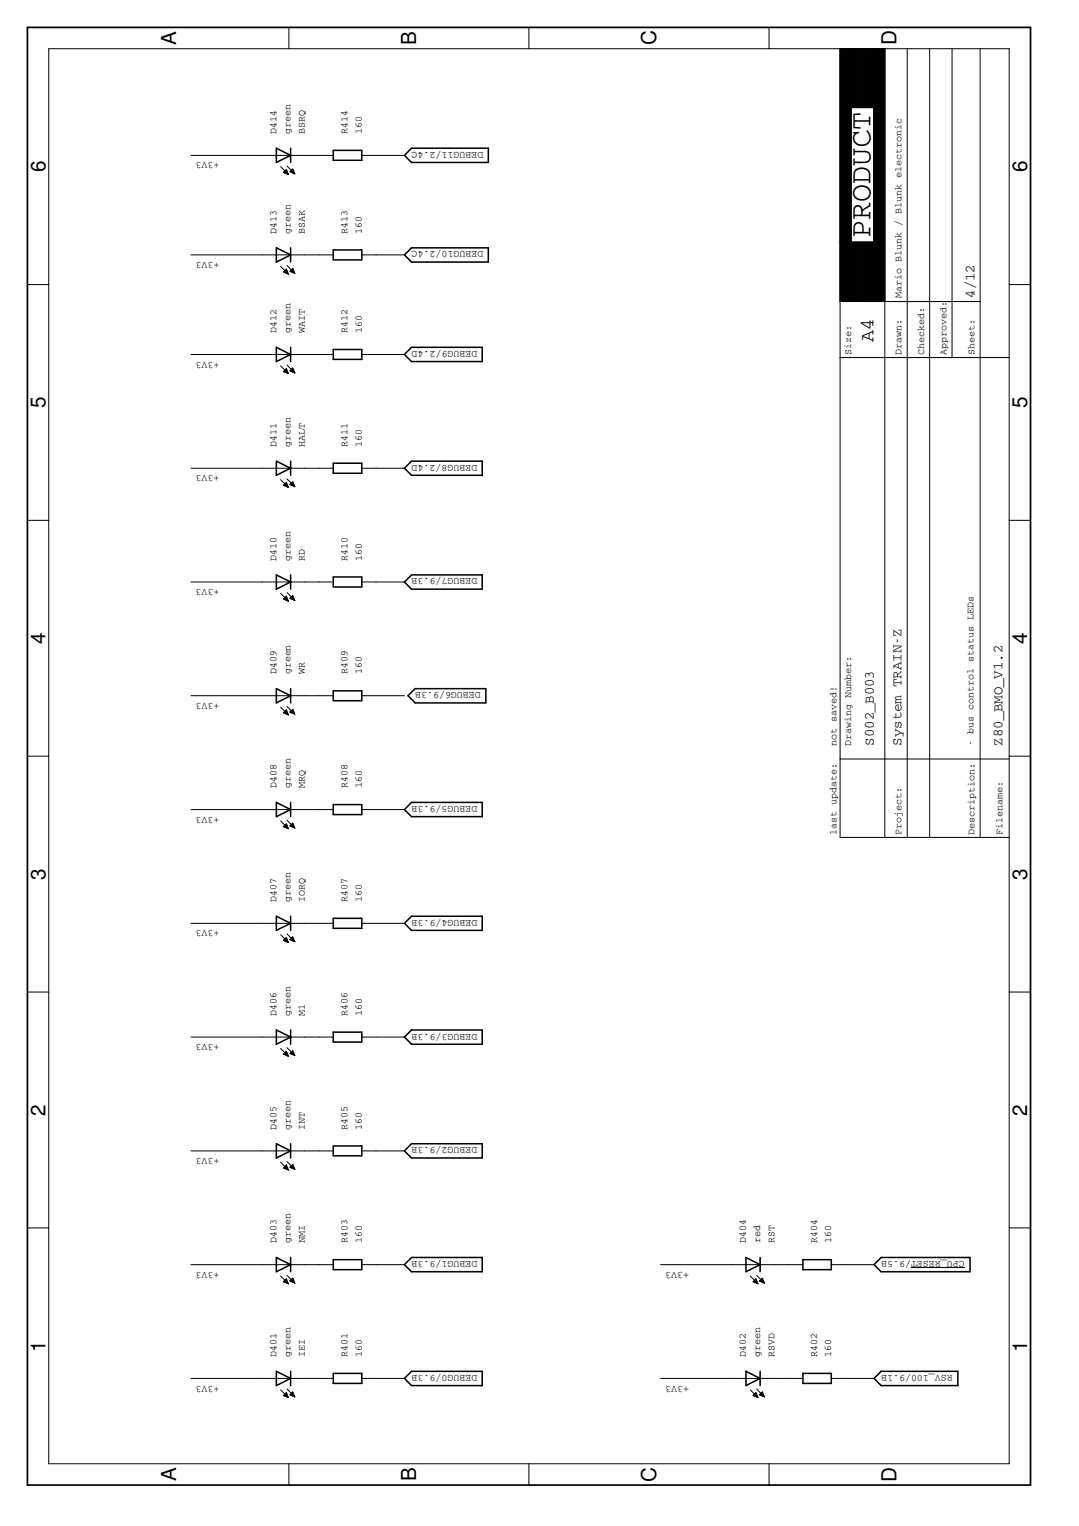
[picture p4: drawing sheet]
<svg xmlns="http://www.w3.org/2000/svg" width="210mm" height="297mm" viewBox="0 0 210 297" stroke-linecap="round" stroke-linejoin="round" font-family="sans-serif">
<g fill="none" stroke="#000" stroke-width=".3">
<path d="M53.8 28.9l2.7 1.3-2.7 1.4zM56.5 28.9v2.7M64.8 29.3h5.6v1.9h-5.6zM80.1 28.9h14.9v2.7h-14.9l-1.4-1.4zM53.8 48.2l2.7 1.4-2.7 1.4zM56.5 48.2v2.8M64.8 48.6h5.6v2h-5.6zM78.7 49.6l1.4-1.4h14.9v2.8h-14.9zM53.8 67.6l2.7 1.4-2.7 1.4zM56.5 67.6v2.8M64.8 68h5.6v2h-5.6zM80.1 67.6h13.7v2.8h-13.7l-1.4-1.4z"/>
<path d="M53.8 89.8l2.7 1.3-2.7 1.4zM56.5 89.8v2.7M64.8 90.2h5.6v1.9h-5.6zM78.7 91.1l1.4-1.3h13.7v2.7h-13.7zM53.8 111.9l2.7 1.4-2.7 1.4zM56.5 111.9v2.8M64.8 112.3h5.6v2h-5.6zM78.7 113.3l1.4-1.4h13.7v2.8h-13.7zM53.8 134l2.7 1.4-2.7 1.4zM56.5 134v2.8M64.8 134.5h5.6v1.9h-5.6zM80.8 134h13.7v2.8h-13.7l-1.4-1.4z"/>
<path d="M53.8 156.2l2.7 1.4-2.7 1.4zM56.5 156.2v2.8M64.8 156.6h5.6v2h-5.6zM80.1 156.2h13.7v2.8h-13.7l-1.4-1.4zM53.8 178.4l2.7 1.3-2.7 1.4zM56.5 178.4v2.7M64.8 178.8h5.6v1.9h-5.6zM78.7 179.7l1.4-1.3h13.7v2.7h-13.7zM53.8 200.5l2.7 1.4-2.7 1.4zM56.5 200.5v2.8M64.8 200.9h5.6v1.9h-5.6zM78.7 201.9l1.4-1.4h13.7v2.8h-13.7z"/>
<path d="M53.8 222.6l2.7 1.4-2.7 1.4zM56.5 222.6v2.8M64.8 223.1h5.6v1.9h-5.6zM80.1 222.6h13.7v2.8h-13.7l-1.4-1.4zM53.8 244.8l2.7 1.4-2.7 1.3zM56.5 244.8v2.7M64.8 245.2h5.6v1.9h-5.6zM80.1 244.8h13.7v2.7h-13.7l-1.4-1.3zM145.1 244.8l2.8 1.4-2.8 1.3zM147.9 244.8v2.7M156.2 245.2h5.5v1.9h-5.5zM171.4 244.8h17.3v2.7h-17.3l-1.4-1.3z"/>
<path d="M53.8 266.9l2.7 1.4-2.7 1.4zM56.5 266.9v2.8M64.8 267.3h5.6v2h-5.6zM78.7 268.3l1.4-1.4h13.7v2.8h-13.7zM145.1 266.9l2.8 1.4-2.8 1.4zM147.9 266.9v2.8M156.2 267.3h5.5v2h-5.5zM171.4 266.9h14.9v2.8h-14.9l-1.4-1.4z"/>
</g>
<g fill="none" stroke="#000" stroke-width=".19">
<path d="M9.5 9.5h186.8v275.4h-186.8zM56.2 5.3v4.2M102.9 5.3v4.2M149.6 5.3v4.2M163.4 9.5v153.5h32.9M163.4 9.5h6.5M163.5 9.5v49.1M163.6 9.5v49.1M163.7 9.5v49.1M163.8 9.5v49.1M163.9 9.5v49.1M164 9.5v49.1"/>
<path d="M164.1 9.5v49.1M164.2 9.5v49.1M164.3 9.5v49.1M164.4 9.5v49.1M164.5 9.5v49.1M164.6 9.5v49.1M164.7 9.5v49.1M164.8 9.5v49.1M164.9 9.5v49.1M165 9.5v49.1M165.1 9.5v49.1M165.2 9.5v49.1"/>
<path d="M165.3 9.5v49.1M165.4 9.5v49.1M165.5 9.5v49.1M165.6 9.5v49.1M165.7 9.5v11.5M165.8 9.5v11.5M165.9 9.5v11.5M166 9.5v11.5M166.1 9.5v11.5M166.2 9.5v11.5M166.3 9.5v11.5M166.4 9.5v11.5"/>
<path d="M166.5 9.5v11.5M166.6 9.5v11.5M166.7 9.5v11.5M166.8 9.5v11.5M166.9 9.5v11.5M167 9.5v11.5M167.1 9.5v11.5M167.2 9.5v11.5M167.3 9.5v11.5M167.4 9.5v11.5M167.5 9.5v11.5M167.6 9.5v11.5"/>
<path d="M167.7 9.5v11.5M167.8 9.5v11.5M167.9 9.5v11.5M168 9.5v11.5M168.1 9.5v11.5M168.2 9.5v11.5M168.3 9.5v11.5M168.4 9.5v11.5M168.5 9.5v11.5M168.6 9.5v11.5M168.7 9.5v11.5M168.8 9.5v11.5"/>
<path d="M168.9 9.5v11.5M169 9.5v11.5M169.1 9.5v11.5M169.2 9.5v11.5M169.3 9.5v11.5M169.4 9.5v11.5M169.5 9.5v11.5M169.6 9.5v11.5M169.7 9.5v11.5M169.8 9.5v11.5M169.9 9.5v49.2M169.9 9.5h2.2v153.5"/>
<path d="M170 9.5v49.2M170.1 9.5v49.2M170.2 9.5v49.2M170.3 9.5v49.2M170.4 9.5v49.2M170.5 9.5v49.2M170.6 9.5v49.2M170.7 9.5v49.2M170.8 9.5v49.2M170.9 9.5v49.2M171 9.5v49.2M171.1 9.5v49.2"/>
<path d="M171.2 9.5v49.2M171.3 9.5v49.2M171.4 9.5v49.2M171.5 9.5v49.2M171.6 9.5v49.2M171.7 9.5v49.2M171.8 9.5v49.2M171.9 9.5v49.2M172 9.5v49.2M176.5 9.5v153.5M180.8 9.5v153.5M185.2 9.5v60.1"/>
<path d="M190.7 9.5v153.5M37.1 30.2h27.7M54.6 32.4l1.5 1.6M55.2 33.5v.1M55.4 33.3v.4M55.5 33.2v.5M55.6 33.1v.7M55.7 33l.4 1-1-.4zM55.8 33.2v.6M55.8 32.3l1.6 1.5M55.9 33.5v.4M56.1 33.8v.2"/>
<path d="M56.4 33.4l.5-.5 .5 .9zM56.5 33.4h.1M56.6 33.2v.3M56.7 33.1v.5M56.9 33v.6M57 33v.7M57.1 33.3v.4M57.3 33.6v.2M70.4 30.2h8.3M169.9 21h-4.3v26.1M5.3 55.4h4.2M37.1 49.6h27.7"/>
<path d="M54.6 51.8l1.5 1.6M55.1 52.9l.6-.5 .4 1zM55.2 52.8v.2M55.4 52.7v.3M55.5 52.6v.5M55.6 52.4v.7M55.8 52.6v.6M55.8 51.7l1.6 1.5M55.9 52.9v.4M56.1 53.2v.1M56.5 52.7v.1M56.6 52.6v.3"/>
<path d="M56.7 52.5v.4M56.9 52.3v.7M56.9 52.2l.5 1-1-.4zM57 52.4v.7M57.1 52.7v.4M57.3 53v.2M70.4 49.6h8.3M163.4 58.7h27.3M163.4 58.6l8.7 .1M163.4 47.1h6.5M165.7 47.1v11.5M165.8 47.1v11.5"/>
<path d="M165.9 47.1v11.5M166 47.1v11.5M166.1 47.1v11.5M166.2 47.1v11.5M166.3 47.1v11.5M166.4 47.1v11.5M166.5 47.1v11.5M166.6 47.1v11.5M166.7 47.1v11.5M166.8 47.1v11.5M166.9 47.1v11.5M167 47.1v11.5"/>
<path d="M167.1 47.1v11.5M167.2 47.1v11.5M167.3 47.1v11.5M167.4 47.1v11.5M167.5 47.1v11.5M167.6 47.1v11.5M167.7 47.1v11.5M167.8 47.1v11.5M167.9 47.1v11.5M168 47.1v11.5M168.1 47.1v11.5M168.2 47.1v11.5"/>
<path d="M168.3 47.1v11.5M168.4 47.1v11.5M168.5 47.1v11.5M168.6 47.1v11.6M168.7 47.1v11.6M168.8 47.1v11.6M168.9 47.1v11.6M169 47.1v11.6M169.1 47.1v11.6M169.2 47.1v11.6M169.3 47.1v11.6M169.4 47.1v11.6"/>
<path d="M169.5 47.1v11.6M169.6 47.1v11.6M169.7 47.1v11.6M169.8 47.1v11.6M196.3 55.4h4.2M37.1 69h27.7M54.6 71.2l1.5 1.5M55.1 72.3l.6-.5 .4 .9zM55.2 72.2v.2M55.4 72.1v.3M55.5 71.9v.6M55.6 71.8v.7"/>
<path d="M55.8 72v.6M55.8 71.1l1.6 1.5M55.9 72.3v.3M56.1 72.6v.1M56.4 72.2l.5-.6 .5 1zM56.5 72.1v.1M56.6 72v.3M56.7 71.8v.5M56.9 71.7v.7M57 71.8v.6M57.1 72.1v.4M57.3 72.4v.2"/>
<path d="M70.4 69h8.3M163.4 69.6h32.9M37.1 91.1h27.7M54.6 93.4l1.5 1.5M55.1 94.5l.6-.6 .4 1zM55.2 94.4v.1M55.4 94.2v.4M55.5 94.1v.5M55.6 94v.7M55.8 94.1v.6M55.8 93.2l1.6 1.5M55.9 94.4v.4"/>
<path d="M56.1 94.7v.1M56.4 94.3l.5-.5 .5 .9zM56.5 94.3v.1M56.6 94.1v.3M56.7 94v.5M56.9 93.9v.6M57 93.9v.7M57.1 94.2v.4M57.3 94.5v.2M70.4 91.1h8.3M5.3 101.3h4.2M37.1 113.3h27.7"/>
<path d="M54.6 115.5l1.5 1.5M55.1 116.6l.6-.5 .4 .9zM55.2 116.5v.1M55.4 116.4v.3M55.5 116.2v.6M55.6 116.1v.7M55.8 116.3v.6M55.8 115.4l1.6 1.5M55.9 116.6v.3M56.1 116.9v.1M56.5 116.4v.1M56.6 116.3v.3"/>
<path d="M56.7 116.1v.5M56.9 116v.7M56.9 115.9l.5 1-1-.4zM57 116v.7M57.1 116.4v.4M57.3 116.7v.1M70.4 113.3h8.3M196.3 101.3h4.2M37.1 135.4h27.7M54.6 137.6l1.5 1.6M55.1 138.7l.6-.5 .4 1zM55.2 138.6v.2"/>
<path d="M55.4 138.5v.4M55.5 138.4v.5M55.6 138.2v.8M55.8 138.4v.6M55.8 137.5l1.6 1.5M55.9 138.7v.4M56.1 139v.1M56.4 138.6l.5-.5 .5 .9zM56.5 138.6h.1M56.6 138.4v.3M56.7 138.3v.5M56.9 138.2v.6"/>
<path d="M57 138.2v.7M57.1 138.5v.4M57.3 138.8v.2M70.4 135.4h8.3M5.3 147.2h4.2M37.1 157.6h27.7M54.6 159.8l1.5 1.5M55.8 159.7l1.6 1.5M70.4 157.6h8.3M163.4 147.7h32.9M196.3 147.2h4.2M37.1 179.7h27.7"/>
<path d="M55.1 160.9l.6-.5 .4 .9zM55.2 160.8v.2M55.4 160.7v.3M55.5 160.5v.6M55.6 160.4v.7M55.8 160.5v.7M55.9 160.9v.3M56.1 161.2v.1M56.4 160.8l.5-.6 .5 1zM56.5 160.7v.1M56.6 160.6v.2M56.7 160.4v.5"/>
<path d="M56.9 160.3v.7M57 160.3v.7M57.1 160.7v.4M57.3 161v.1M70.4 179.7h8.3M5.3 193.1h4.2M54.6 181.9l1.5 1.6M55.1 183l.6-.5 .4 1zM55.2 182.9v.2M55.4 182.8v.4M55.5 182.7v.5M55.6 182.5v.8"/>
<path d="M55.8 182.7v.6M55.8 181.8l1.6 1.5M55.9 183v.4M56.1 183.3v.1M56.5 182.8v.1M56.6 182.7v.3M56.7 182.6v.4M56.9 182.4v.7M56.9 182.4l.5 .9-1-.4zM57 182.5v.7M57.1 182.8v.4M57.3 183.1v.2"/>
<path d="M196.3 193.1h4.2M37.1 201.9h27.7M54.6 204.1l1.5 1.5M55.1 205.2l.6-.6 .4 1zM55.2 205.1v.1M55.4 205v.3M55.5 204.8v.6M55.6 204.7v.7M55.8 204.9v.6M55.8 203.9l1.6 1.6M55.9 205.2v.3M56.1 205.5v.1"/>
<path d="M56.4 205.1l.5-.6 .5 1zM56.5 205v.1M56.6 204.9v.2M56.7 204.7v.5M56.9 204.6v.7M57 204.6v.7M57.1 204.9v.5M57.3 205.3v.1M70.4 201.9h8.3M5.3 239h4.2M37.1 224h27.7M54.6 226.2l1.5 1.6"/>
<path d="M55.2 227.2v.2M55.4 227.1v.3M55.5 227v.5M55.6 226.8v.8M55.7 226.8l.4 1-1-.4zM55.8 227v.6M55.8 226.1l1.6 1.5M55.9 227.3v.4M56.1 227.6v.1M56.4 227.2l.5-.5 .5 .9zM56.5 227.1v.1M56.6 227v.3"/>
<path d="M56.7 226.9v.5M56.9 226.7v.7M57 226.8v.7M57.1 227.1v.4M57.3 227.4v.2M70.4 224h8.3M196.3 239h4.2M37.1 246.2h27.7M54.6 248.4l1.5 1.5M55.1 249.5l.6-.6 .4 1zM55.2 249.4v.1M55.4 249.2v.4"/>
<path d="M55.5 249.1v.5M55.6 249v.7M55.8 249.1v.7M55.8 248.2l1.6 1.6M55.9 249.4v.4M56.1 249.8v.1M56.4 249.3l.5-.5 .5 1zM56.5 249.3v.1M56.6 249.2v.2M56.7 249v.5M56.9 248.9v.7M57 248.9v.7"/>
<path d="M57.1 249.2v.5M57.3 249.5v.2M70.4 246.2h8.3M128.5 246.2h27.7M145.9 248.4l1.6 1.5M146.5 249.5l.5-.6 .5 1zM146.6 249.4v.1M146.7 249.2v.4M146.9 249.1v.5M147 249v.7M147.1 249.2v.6M147.2 248.2l1.5 1.6"/>
<path d="M147.3 249.5v.3M147.4 249.8v.1M147.7 249.3l.6-.5 .4 1zM147.8 249.3v.1M148 249.2v.2M148.1 249v.5M148.2 248.9v.7M148.4 248.9v.7M148.5 249.2v.5M148.6 249.6v.1M161.7 246.2h8.3M177.2 246.7h10.5"/>
<path d="M37.1 268.3h27.7M54.6 270.5l1.5 1.6M55.1 271.6l.6-.5 .4 1zM55.2 271.5v.2M55.4 271.4v.3M55.5 271.3v.5M55.6 271.1v.7M55.8 271.3v.6M55.8 270.4l1.6 1.5M55.9 271.6v.4M56.1 271.9v.1M56.5 271.4v.1"/>
<path d="M56.6 271.3v.3M56.7 271.2v.4M56.9 271v.7M56.9 270.9l.5 1-1-.4zM57 271.1v.7M57.1 271.4v.4M57.3 271.7v.2M70.4 268.3h8.3M128.5 268.3h27.7M145.9 270.5l1.6 1.6M146.5 271.6l.5-.5 .5 1zM146.6 271.5v.2"/>
<path d="M146.7 271.4v.3M146.9 271.3v.5M147 271.1v.7M147.1 271.3v.6M147.2 270.4l1.5 1.5M147.3 271.6v.4M147.4 271.9v.1M147.8 271.4v.1M148 271.3v.3M148.1 271.1v.5M148.2 271v.7M148.3 270.9l.4 1-1-.4z"/>
<path d="M148.4 271.1v.7M148.5 271.4v.4M148.6 271.7v.2M161.7 268.3h8.3M56.2 284.9v4.2M102.9 284.9v4.2M149.6 284.9v4.2"/>
</g>
<path d="M5.3 5.3h195.2v283.8h-195.2z" fill="none" stroke="#000" stroke-width=".34"/>
<text font-size="5.9" x="169.4" y="46.4" transform="rotate(-90 169.4 46.4)">PRODUCT</text>
<g font-size="4">
<text x="34.3" y="8.7" transform="rotate(-90 34.3 8.7)">A</text>
<text x="81" y="8.7" transform="rotate(-90 81 8.7)">B</text>
<text x="127.7" y="8.8" transform="rotate(-90 127.7 8.8)">C</text>
<text x="174.4" y="8.8" transform="rotate(-90 174.4 8.8)">D</text>
<text x="8.8" y="33.6" transform="rotate(-90 8.8 33.6)">6</text>
<text x="199.8" y="33.6" transform="rotate(-90 199.8 33.6)">6</text>
<text x="8.8" y="79.5" transform="rotate(-90 8.8 79.5)">5</text>
<text x="199.8" y="79.5" transform="rotate(-90 199.8 79.5)">5</text>
<text x="8.8" y="125.4" transform="rotate(-90 8.8 125.4)">4</text>
<text x="199.8" y="125.4" transform="rotate(-90 199.8 125.4)">4</text>
<text x="8.8" y="171.3" transform="rotate(-90 8.8 171.3)">3</text>
<text x="199.8" y="171.3" transform="rotate(-90 199.8 171.3)">3</text>
<text x="8.8" y="217.2" transform="rotate(-90 8.8 217.2)">2</text>
<text x="199.8" y="217.2" transform="rotate(-90 199.8 217.2)">2</text>
<text x="8.8" y="263.1" transform="rotate(-90 8.8 263.1)">1</text>
<text x="199.8" y="263.1" transform="rotate(-90 199.8 263.1)">1</text>
<text x="34.3" y="288.3" transform="rotate(-90 34.3 288.3)">A</text>
<text x="81" y="288.3" transform="rotate(-90 81 288.3)">B</text>
<text x="127.7" y="288.4" transform="rotate(-90 127.7 288.4)">C</text>
<text x="174.4" y="288.4" transform="rotate(-90 174.4 288.4)">D</text>
</g>
<text font-size="3.9" x="170" y="66.5" transform="rotate(-90 170 66.5)">A4</text>
<g font-size="2.7">
<text x="189.6" y="58" transform="rotate(-90 189.6 58)">4/12</text>
<text x="170" y="145.1" transform="rotate(-90 170 145.1)">S002_B003</text>
<text x="175.4" y="145.1" transform="rotate(-90 175.4 145.1)">System TRAIN-Z</text>
<text x="195" y="145.1" transform="rotate(-90 195 145.1)">Z80_BMO_V1.2</text>
</g>
<g font-size="1.9">
<text x="53.8" y="26.1" transform="rotate(-90 53.8 26.1)">D414</text>
<text x="56.5" y="26.1" transform="rotate(-90 56.5 26.1)">green</text>
<text x="59.3" y="26.1" transform="rotate(-90 59.3 26.1)">BSRQ</text>
<text x="67.6" y="26.1" transform="rotate(-90 67.6 26.1)">R414</text>
<text x="70.4" y="26.1" transform="rotate(-90 70.4 26.1)">160</text>
<text x="94" y="29.6" transform="rotate(-180 94 29.6)">DEBUG11/2.4C</text>
<text x="42.7" y="31.6" transform="rotate(-180 42.7 31.6)">+3V3</text>
<text x="53.8" y="45.5" transform="rotate(-90 53.8 45.5)">D413</text>
<text x="56.5" y="45.5" transform="rotate(-90 56.5 45.5)">green</text>
<text x="59.3" y="45.5" transform="rotate(-90 59.3 45.5)">BSAK</text>
<text x="67.6" y="45.5" transform="rotate(-90 67.6 45.5)">R413</text>
<text x="70.4" y="45.5" transform="rotate(-90 70.4 45.5)">160</text>
<text x="42.7" y="51" transform="rotate(-180 42.7 51)">+3V3</text>
<text x="94" y="48.9" transform="rotate(-180 94 48.9)">DEBUG10/2.4C</text>
<text x="175.4" y="58" transform="rotate(-90 175.4 58)">Mario Blunk / Blunk electronic</text>
<text x="53.8" y="64.8" transform="rotate(-90 53.8 64.8)">D412</text>
<text x="56.5" y="64.8" transform="rotate(-90 56.5 64.8)">green</text>
<text x="59.3" y="64.8" transform="rotate(-90 59.3 64.8)">WAIT</text>
<text x="67.6" y="64.8" transform="rotate(-90 67.6 64.8)">R412</text>
<text x="70.4" y="64.8" transform="rotate(-90 70.4 64.8)">160</text>
<text x="42.7" y="70.4" transform="rotate(-180 42.7 70.4)">+3V3</text>
<text x="92.9" y="68.3" transform="rotate(-180 92.9 68.3)">DEBUG9/2.4D</text>
<text x="165.6" y="69.1" transform="rotate(-90 165.6 69.1)">Size:</text>
<text x="175.4" y="69.1" transform="rotate(-90 175.4 69.1)">Drawn:</text>
<text x="179.8" y="69.1" transform="rotate(-90 179.8 69.1)">Checked:</text>
<text x="184.1" y="69.1" transform="rotate(-90 184.1 69.1)">Approved:</text>
<text x="189.6" y="69.1" transform="rotate(-90 189.6 69.1)">Sheet:</text>
<text x="53.8" y="87" transform="rotate(-90 53.8 87)">D411</text>
<text x="56.5" y="87" transform="rotate(-90 56.5 87)">green</text>
<text x="59.3" y="87" transform="rotate(-90 59.3 87)">HALT</text>
<text x="67.6" y="87" transform="rotate(-90 67.6 87)">R411</text>
<text x="70.4" y="87" transform="rotate(-90 70.4 87)">160</text>
<text x="42.7" y="92.5" transform="rotate(-180 42.7 92.5)">+3V3</text>
<text x="92.9" y="90.5" transform="rotate(-180 92.9 90.5)">DEBUG8/2.4D</text>
<text x="53.8" y="109.1" transform="rotate(-90 53.8 109.1)">D410</text>
<text x="56.5" y="109.1" transform="rotate(-90 56.5 109.1)">green</text>
<text x="59.3" y="109.1" transform="rotate(-90 59.3 109.1)">RD</text>
<text x="67.6" y="109.1" transform="rotate(-90 67.6 109.1)">R410</text>
<text x="70.4" y="109.1" transform="rotate(-90 70.4 109.1)">160</text>
<text x="92.9" y="112.6" transform="rotate(-180 92.9 112.6)">DEBUG7/9.3B</text>
<text x="42.7" y="114.7" transform="rotate(-180 42.7 114.7)">+3V3</text>
<text x="53.8" y="131.3" transform="rotate(-90 53.8 131.3)">D409</text>
<text x="56.5" y="131.3" transform="rotate(-90 56.5 131.3)">green</text>
<text x="59.3" y="131.3" transform="rotate(-90 59.3 131.3)">WR</text>
<text x="67.6" y="131.3" transform="rotate(-90 67.6 131.3)">R409</text>
<text x="70.4" y="131.3" transform="rotate(-90 70.4 131.3)">160</text>
<text x="42.7" y="136.8" transform="rotate(-180 42.7 136.8)">+3V3</text>
<text x="93.6" y="134.8" transform="rotate(-180 93.6 134.8)">DEBUG6/9.3B</text>
<text x="162.7" y="145.1" transform="rotate(-90 162.7 145.1)">not saved!</text>
<text x="165.6" y="145.1" transform="rotate(-90 165.6 145.1)">Drawing Number:</text>
<text x="189.4" y="145.1" transform="rotate(-90 189.4 145.1)">- bus control status LEDs</text>
<text x="53.8" y="153.4" transform="rotate(-90 53.8 153.4)">D408</text>
<text x="56.5" y="153.4" transform="rotate(-90 56.5 153.4)">green</text>
<text x="59.3" y="153.4" transform="rotate(-90 59.3 153.4)">MRQ</text>
<text x="67.6" y="153.4" transform="rotate(-90 67.6 153.4)">R408</text>
<text x="70.4" y="153.4" transform="rotate(-90 70.4 153.4)">160</text>
<text x="42.7" y="159" transform="rotate(-180 42.7 159)">+3V3</text>
<text x="92.9" y="156.9" transform="rotate(-180 92.9 156.9)">DEBUG5/9.3B</text>
<text x="162.7" y="162.5" transform="rotate(-90 162.7 162.5)">last update:</text>
<text x="175.4" y="162.5" transform="rotate(-90 175.4 162.5)">Project:</text>
<text x="189.6" y="162.5" transform="rotate(-90 189.6 162.5)">Description:</text>
<text x="195" y="162.5" transform="rotate(-90 195 162.5)">Filename:</text>
<text x="53.8" y="175.6" transform="rotate(-90 53.8 175.6)">D407</text>
<text x="56.5" y="175.6" transform="rotate(-90 56.5 175.6)">green</text>
<text x="59.3" y="175.6" transform="rotate(-90 59.3 175.6)">IORQ</text>
<text x="67.6" y="175.6" transform="rotate(-90 67.6 175.6)">R407</text>
<text x="70.4" y="175.6" transform="rotate(-90 70.4 175.6)">160</text>
<text x="92.9" y="179" transform="rotate(-180 92.9 179)">DEBUG4/9.3B</text>
<text x="42.7" y="181.1" transform="rotate(-180 42.7 181.1)">+3V3</text>
<text x="53.8" y="197.7" transform="rotate(-90 53.8 197.7)">D406</text>
<text x="56.5" y="197.7" transform="rotate(-90 56.5 197.7)">green</text>
<text x="59.3" y="197.7" transform="rotate(-90 59.3 197.7)">M1</text>
<text x="67.6" y="197.7" transform="rotate(-90 67.6 197.7)">R406</text>
<text x="70.4" y="197.7" transform="rotate(-90 70.4 197.7)">160</text>
<text x="42.7" y="203.3" transform="rotate(-180 42.7 203.3)">+3V3</text>
<text x="92.9" y="201.2" transform="rotate(-180 92.9 201.2)">DEBUG3/9.3B</text>
<text x="53.8" y="219.9" transform="rotate(-90 53.8 219.9)">D405</text>
<text x="56.5" y="219.9" transform="rotate(-90 56.5 219.9)">green</text>
<text x="59.3" y="219.9" transform="rotate(-90 59.3 219.9)">INT</text>
<text x="67.6" y="219.9" transform="rotate(-90 67.6 219.9)">R405</text>
<text x="70.4" y="219.9" transform="rotate(-90 70.4 219.9)">160</text>
<text x="42.7" y="225.4" transform="rotate(-180 42.7 225.4)">+3V3</text>
<text x="92.9" y="223.3" transform="rotate(-180 92.9 223.3)">DEBUG2/9.3B</text>
<text x="53.8" y="242" transform="rotate(-90 53.8 242)">D403</text>
<text x="56.5" y="242" transform="rotate(-90 56.5 242)">green</text>
<text x="59.3" y="242" transform="rotate(-90 59.3 242)">NMI</text>
<text x="67.6" y="242" transform="rotate(-90 67.6 242)">R403</text>
<text x="70.4" y="242" transform="rotate(-90 70.4 242)">160</text>
<text x="92.9" y="245.5" transform="rotate(-180 92.9 245.5)">DEBUG1/9.3B</text>
<text x="145.1" y="242" transform="rotate(-90 145.1 242)">D404</text>
<text x="147.9" y="242" transform="rotate(-90 147.9 242)">red</text>
<text x="150.6" y="242" transform="rotate(-90 150.6 242)">RST</text>
<text x="158.9" y="242" transform="rotate(-90 158.9 242)">R404</text>
<text x="161.7" y="242" transform="rotate(-90 161.7 242)">160</text>
<text x="187.7" y="245.5" transform="rotate(-180 187.7 245.5)">CPU_RESET/9.5B</text>
<text x="42.7" y="247.5" transform="rotate(-180 42.7 247.5)">+3V3</text>
<text x="134" y="247.5" transform="rotate(-180 134 247.5)">+3V3</text>
<text x="42.7" y="269.7" transform="rotate(-180 42.7 269.7)">+3V3</text>
<text x="53.8" y="264.2" transform="rotate(-90 53.8 264.2)">D401</text>
<text x="56.5" y="264.2" transform="rotate(-90 56.5 264.2)">green</text>
<text x="59.3" y="264.2" transform="rotate(-90 59.3 264.2)">IEI</text>
<text x="67.6" y="264.2" transform="rotate(-90 67.6 264.2)">R401</text>
<text x="70.4" y="264.2" transform="rotate(-90 70.4 264.2)">160</text>
<text x="92.9" y="267.6" transform="rotate(-180 92.9 267.6)">DEBUG0/9.3B</text>
<text x="134" y="269.7" transform="rotate(-180 134 269.7)">+3V3</text>
<text x="145.1" y="264.2" transform="rotate(-90 145.1 264.2)">D402</text>
<text x="147.9" y="264.2" transform="rotate(-90 147.9 264.2)">green</text>
<text x="150.6" y="264.2" transform="rotate(-90 150.6 264.2)">RSVD</text>
<text x="158.9" y="264.2" transform="rotate(-90 158.9 264.2)">R402</text>
<text x="161.7" y="264.2" transform="rotate(-90 161.7 264.2)">160</text>
<text x="185.4" y="267.6" transform="rotate(-180 185.4 267.6)">RSV_100/9.1B</text>
</g>
</svg>
